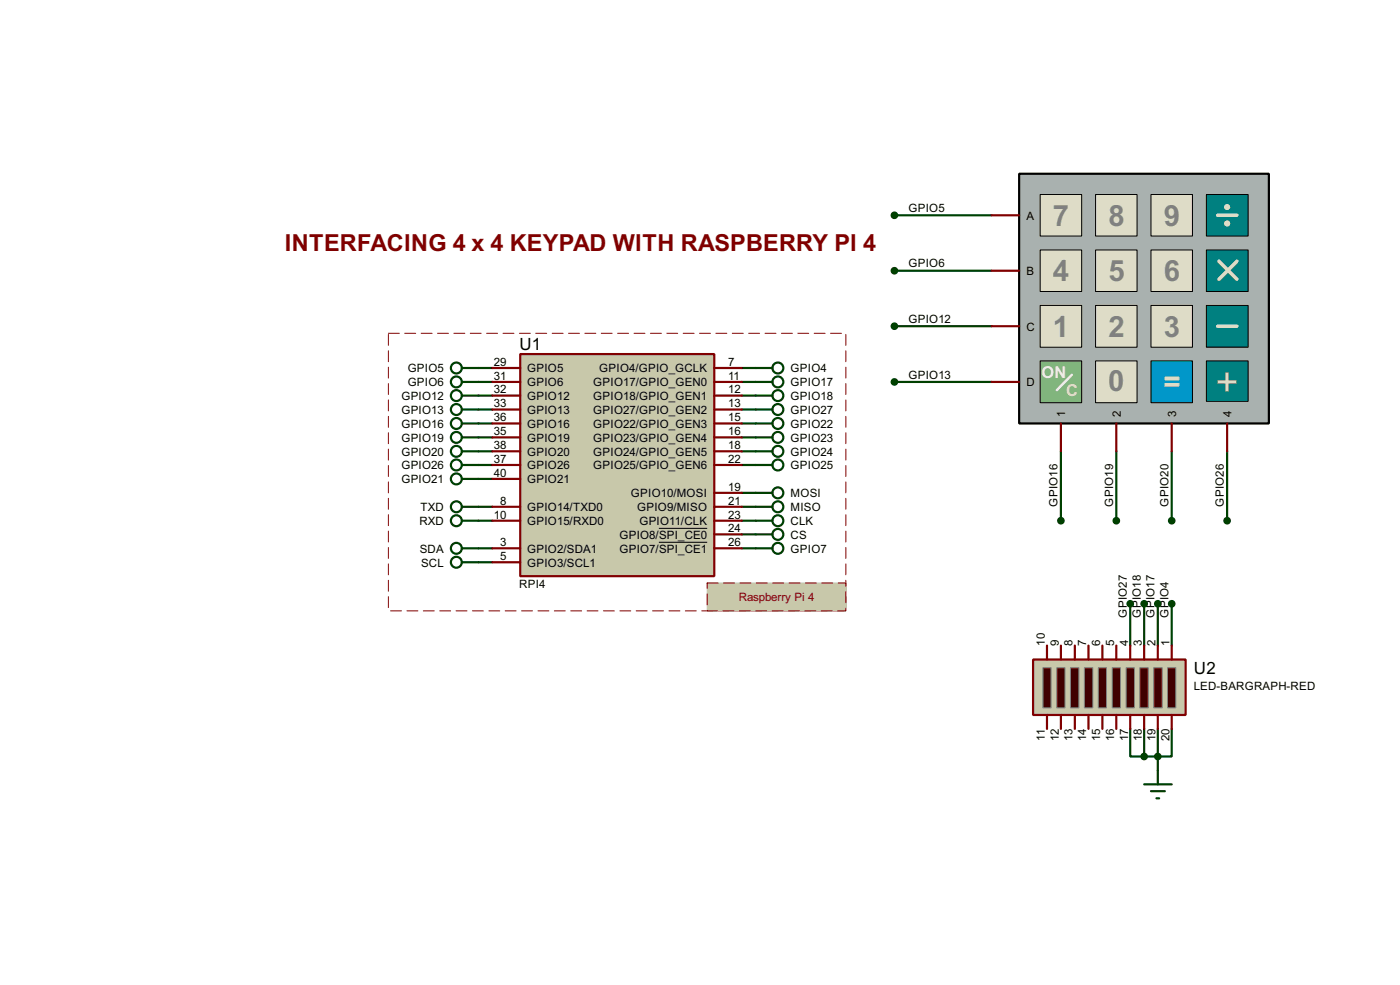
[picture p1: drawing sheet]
<svg xmlns="http://www.w3.org/2000/svg" width="256mm" height="180mm" viewBox="0 0 256 180" stroke-linecap="round" stroke-linejoin="round" font-family="sans-serif">
<g fill="none" stroke="#004000" stroke-width=".4">
<path d="M163.9 39.4h17.8M163.9 49.6h17.8M163.9 59.7h17.8M87.7 67.4h2.5M87.7 69.9h2.5M87.7 75h2.5M87.7 72.4h2.5M87.7 77.5h2.5M135.9 67.4h2.6M135.9 69.9h2.6M135.9 75h2.6M135.9 72.4h2.6"/>
<path d="M135.9 77.5h2.6M163.9 69.9h17.8M87.7 80.1h2.5M87.7 85.1h2.5M87.7 95.3h2.5M87.7 82.6h2.5M87.7 87.7h2.5M87.7 92.8h2.5M135.9 80.1h2.6M135.9 85.1h2.6M135.9 95.3h2.6M135.9 82.6h2.6"/>
<path d="M135.9 92.8h2.6M135.9 90.2h2.6M135.9 97.8h2.6M194.4 82.6v12.7M204.5 82.6v12.7M214.7 82.6v12.7M224.8 82.6v12.7M87.7 100.4h2.5M87.7 102.9h2.5M135.9 100.4h2.6M207.1 110.5v7.7M209.6 110.5v7.7"/>
<path d="M212.1 110.5v7.7M214.7 110.5v7.7M207.1 133.4v5.1h2.5M209.6 133.4v5.1M212.1 133.4v7.6M214.7 133.4v5.1h-5.1"/>
</g>
<path d="M71.2 61h83.8v50.8h-83.8z" fill="none" stroke="#fff" stroke-width=".18"/>
<path d="M71.2 61h83.8v50.8h-83.8z" fill="none" stroke="#800000" stroke-width=".18" stroke-dasharray="2 1"/>
<g fill="#c8c8aa">
<path d="M129.6 106.7h25.4v5.1h-25.4z" fill-rule="evenodd"/>
<path d="M129.6 106.7h25.4v5.1h-25.4z" fill-rule="evenodd"/>
</g>
<path d="M129.6 106.7h25.4v5.1h-25.4z" fill="none" stroke="#c8c8aa" stroke-width=".18"/>
<path d="M129.6 106.7h25.4v5.1h-25.4z" fill="none" stroke="#800000" stroke-width=".18" stroke-dasharray="2 1"/>
<path d="M95.3 64.8h35.6v40.7h-35.6z" fill="#c8c8aa" stroke="#800000" stroke-width=".4"/>
<g fill="none" stroke="#800000" stroke-width=".4">
<path d="M90.2 67.4h5.1M90.2 69.9h5.1M90.2 75h5.1M90.2 77.5h5.1M90.2 72.4h5.1M130.9 67.4h5M130.9 69.9h5M130.9 75h5M130.9 77.5h5M130.9 72.4h5M90.2 92.8h5.1M90.2 95.3h5.1"/>
<path d="M90.2 80.1h5.1M90.2 85.1h5.1M90.2 82.6h5.1M90.2 87.7h5.1M130.9 90.2h5M130.9 92.8h5M130.9 95.3h5M130.9 80.1h5M130.9 85.1h5M130.9 82.6h5M130.9 97.8h5M90.2 100.4h5.1"/>
<path d="M90.2 102.9h5.1M130.9 100.4h5"/>
</g>
<path d="M120.7 96.7h8.9M120.7 99.3h8.9" fill="none" stroke="#000" stroke-width=".18"/>
<g fill="none" stroke="#004000" stroke-width=".4">
<path d="M84.6 67.4h3.1M84.6 69.9h3.1M84.6 75h3.1M84.6 72.4h3.1M84.6 77.5h3.1M138.5 67.4h3M138.5 69.9h3M138.5 75h3M138.5 72.4h3M138.5 77.5h3M84.6 80.1h3.1M84.6 85.1h3.1"/>
<path d="M84.6 95.3h3.1M84.6 82.6h3.1M84.6 87.7h3.1M84.6 92.8h3.1M138.5 80.1h3M138.5 85.1h3M138.5 95.3h3M138.5 82.6h3M138.5 92.8h3M138.5 90.2h3M138.5 97.8h3M84.6 100.4h3.1"/>
<path d="M84.6 102.9h3.1M138.5 100.4h3"/>
<circle cx="83.6" cy="69.9" r="1"/>
<circle cx="83.6" cy="67.4" r="1"/>
<circle cx="83.6" cy="77.5" r="1"/>
<circle cx="83.6" cy="75" r="1"/>
<circle cx="83.6" cy="72.4" r="1"/>
<circle cx="142.5" cy="72.4" r="1"/>
<circle cx="142.5" cy="69.9" r="1"/>
<circle cx="142.5" cy="77.5" r="1"/>
<circle cx="142.5" cy="75" r="1"/>
<circle cx="142.5" cy="67.4" r="1"/>
<circle cx="83.6" cy="87.7" r="1"/>
<circle cx="83.6" cy="95.3" r="1"/>
<circle cx="83.6" cy="82.6" r="1"/>
<circle cx="83.6" cy="85.1" r="1"/>
<circle cx="83.6" cy="80.1" r="1"/>
<circle cx="83.6" cy="92.8" r="1"/>
<circle cx="142.5" cy="90.2" r="1"/>
<circle cx="142.5" cy="95.3" r="1"/>
<circle cx="142.5" cy="92.8" r="1"/>
<circle cx="142.5" cy="80.1" r="1"/>
<circle cx="142.5" cy="97.8" r="1"/>
<circle cx="142.5" cy="82.6" r="1"/>
<circle cx="142.5" cy="85.1" r="1"/>
<circle cx="83.6" cy="100.4" r="1"/>
<circle cx="83.6" cy="102.9" r="1"/>
<circle cx="142.5" cy="100.4" r="1"/>
</g>
<path d="M186.7 31.8h45.8v45.7h-45.8z" fill="#a9b1af" stroke="#000" stroke-width=".4"/>
<g fill="#dedcc7" stroke="#000" stroke-width=".18">
<path d="M190.6 35.6h7.6v7.6h-7.6z"/>
<path d="M200.7 35.6h7.6v7.6h-7.6z"/>
<path d="M210.9 35.6h7.6v7.6h-7.6z"/>
</g>
<path d="M221 35.6h7.7v7.6h-7.7z" fill="#008080" stroke="#000" stroke-width=".18"/>
<g fill="#dedcc7" stroke="#000" stroke-width=".18">
<path d="M190.6 45.8h7.6v7.6h-7.6z"/>
<path d="M200.7 45.8h7.6v7.6h-7.6z"/>
<path d="M210.9 45.8h7.6v7.6h-7.6z"/>
</g>
<path d="M221 45.8h7.7v7.6h-7.7z" fill="#008080" stroke="#000" stroke-width=".18"/>
<g fill="#dedcc7" stroke="#000" stroke-width=".18">
<path d="M190.6 55.9h7.6v7.7h-7.6z"/>
<path d="M200.7 55.9h7.6v7.7h-7.6z"/>
<path d="M210.9 55.9h7.6v7.7h-7.6z"/>
</g>
<path d="M210.9 66.1h7.6v7.6h-7.6z" fill="#0197c9" stroke="#000" stroke-width=".18"/>
<path d="M221 55.9h7.7v7.7h-7.7z" fill="#008080" stroke="#000" stroke-width=".18"/>
<path d="M223.1 39.4h3.5M223.1 59.7h3.5M226.6 47.8l-3.3 3.3" fill="none" stroke="#dedcc7" stroke-width=".65"/>
<g fill="#c8c8aa" stroke="#dedcc7" stroke-width=".65">
<circle cx="224.8" cy="37.9" r=".25"/>
<circle cx="224.8" cy="40.9" r=".25"/>
</g>
<path d="M221 66.1h7.7v7.4h-7.7z" fill="#008080" stroke="#000" stroke-width=".18"/>
<path d="M223.3 47.8l3.3 3.3" fill="none" stroke="#dedcc7" stroke-width=".65"/>
<path d="M190.6 66.1h7.6v7.6h-7.6z" fill="#81b57d" stroke="#000" stroke-width=".18"/>
<path d="M196.4 68.6l-2.8 2.8" fill="none" stroke="#fafbdb" stroke-width=".45"/>
<path d="M200.7 66.1h7.6v7.6h-7.6z" fill="#dedcc7" stroke="#000" stroke-width=".18"/>
<path d="M181.7 39.4h5M181.7 49.6h5M181.7 59.7h5M181.7 69.9h5M194.4 77.5v5.1M204.5 77.5v5.1M214.7 77.5v5.1M224.8 77.5v5.1" fill="none" stroke="#800000" stroke-width=".4"/>
<g fill="#004000" stroke="#004000" stroke-width=".4">
<circle cx="163.8" cy="49.6" r=".5"/>
<circle cx="163.8" cy="59.7" r=".5"/>
<circle cx="163.8" cy="69.9" r=".5"/>
<circle cx="194.3" cy="95.3" r=".5"/>
<circle cx="204.5" cy="95.3" r=".5"/>
<circle cx="214.6" cy="95.3" r=".5"/>
<circle cx="224.8" cy="95.3" r=".5"/>
<circle cx="163.8" cy="39.4" r=".5"/>
</g>
<path d="M189.3 120.7h27.9v10.2h-27.9z" fill="#c8c8aa" stroke="#800000" stroke-width=".4"/>
<g fill="#400000" stroke="#808080" stroke-width=".18">
<path d="M213.9 122.2h1.5v7.4h-1.5z"/>
<path d="M211.4 122.2h1.5v7.4h-1.5z"/>
<path d="M208.8 122.2h1.6v7.4h-1.6z"/>
<path d="M206.3 122.2h1.5v7.4h-1.5z"/>
<path d="M203.8 122.2h1.5v7.4h-1.5z"/>
<path d="M201.2 122.2h1.5v7.4h-1.5z"/>
<path d="M198.7 122.2h1.5v7.4h-1.5z"/>
<path d="M196.1 122.2h1.6v7.4h-1.6z"/>
<path d="M193.6 122.2h1.5v7.4h-1.5z"/>
<path d="M191.1 122.2h1.5v7.4h-1.5z"/>
</g>
<g fill="none" stroke="#800000" stroke-width=".4">
<path d="M191.8 118.2v2.5M194.4 118.2v2.5M196.9 118.2v2.5M199.4 118.2v2.5M202 118.2v2.5M204.5 118.2v2.5M207.1 118.2v2.5M209.6 118.2v2.5M212.1 118.2v2.5M214.7 118.2v2.5M191.8 130.9v2.5M194.4 130.9v2.5"/>
<path d="M196.9 130.9v2.5M199.4 130.9v2.5M202 130.9v2.5M204.5 130.9v2.5M207.1 130.9v2.5M209.6 130.9v2.5M212.1 130.9v2.5M214.7 130.9v2.5"/>
</g>
<g fill="#004000" stroke="#004000" stroke-width=".4">
<circle cx="214.6" cy="110.5" r=".5"/>
<circle cx="212.1" cy="110.5" r=".5"/>
<circle cx="209.6" cy="110.5" r=".5"/>
<circle cx="207" cy="110.5" r=".5"/>
<circle cx="209.6" cy="138.5" r=".5"/>
<circle cx="212.1" cy="138.5" r=".5"/>
</g>
<path d="M209.6 143.6h5.1M210.9 144.8h2.5M211.9 146.1h.5M212.1 141v2.6" fill="none" stroke="#004000" stroke-width=".4"/>
<text font-size="8.2" x="222.7" y="72.5">+</text>
<g font-size="6" fill="#808080">
<text x="192.9" y="41.3">7</text>
<text x="203.1" y="41.3">8</text>
<text x="213.2" y="41.3">9</text>
<text x="192.9" y="51.5">4</text>
<text x="203.1" y="51.5">5</text>
<text x="213.2" y="51.5">6</text>
<text x="192.9" y="61.6">1</text>
<text x="203.1" y="61.6">2</text>
<text x="213.2" y="61.6">3</text>
<text x="203" y="71.5">0</text>
</g>
<text font-size="6" fill="#dedcc7" x="213.2" y="71.8">=</text>
<text font-size="4.8" fill="#800000" x="52.2" y="45.9">INTERFACING 4 x 4 KEYPAD WITH RASPBERRY PI 4</text>
<g font-size="3.5">
<text x="95.2" y="64">U1</text>
<text x="218.7" y="123.4">U2</text>
</g>
<text font-size="3.4" fill="#fafbdb" x="190.8" y="69.2">ON</text>
<text font-size="3.4" fill="#eff2c4" x="195.3" y="72.5">C</text>
<g font-size="2.4">
<text x="166.4" y="38.8">GPIO5</text>
<text x="188" y="40.2">A</text>
<text x="166.4" y="49">GPIO6</text>
<text x="188" y="50.4">B</text>
<text x="166.4" y="59.1">GPIO12</text>
<text x="188" y="60.5">C</text>
<text x="74.7" y="68.1">GPIO5</text>
<text x="74.7" y="70.7">GPIO6</text>
<text x="90.5" y="67">29</text>
<text x="90.5" y="69.5">31</text>
<text x="90.5" y="72">32</text>
<text x="96.6" y="68.1">GPIO5</text>
<text x="96.6" y="70.7">GPIO6</text>
<text x="108.7" y="70.7">GPIO17/GPIO_GEN0</text>
<text x="109.8" y="68.1">GPIO4/GPIO_GCLK</text>
<text x="133.4" y="67">7</text>
<text x="133.4" y="69.5">11</text>
<text x="133.4" y="72">12</text>
<text x="144.8" y="68.1">GPIO4</text>
<text x="144.8" y="70.7">GPIO17</text>
<text x="166.4" y="69.3">GPIO13</text>
<text x="188" y="70.7">D</text>
<text x="73.5" y="75.8">GPIO13</text>
<text x="73.5" y="73.2">GPIO12</text>
<text x="90.5" y="74.6">33</text>
<text x="90.5" y="77.1">36</text>
<text x="96.6" y="75.8">GPIO13</text>
<text x="96.6" y="73.2">GPIO12</text>
<text x="108.7" y="75.8">GPIO27/GPIO_GEN2</text>
<text x="108.7" y="73.2">GPIO18/GPIO_GEN1</text>
<text x="133.4" y="74.6">13</text>
<text x="133.4" y="77.1">15</text>
<text x="144.8" y="75.8">GPIO27</text>
<text x="144.8" y="73.2">GPIO18</text>
<text x="195.2" y="76.2" transform="rotate(-90 195.2 76.2)">1</text>
<text x="205.3" y="76.3" transform="rotate(-90 205.3 76.3)">2</text>
<text x="215.5" y="76.3" transform="rotate(-90 215.5 76.3)">3</text>
<text x="225.6" y="76.2" transform="rotate(-90 225.6 76.2)">4</text>
<text x="73.5" y="80.8">GPIO19</text>
<text x="73.5" y="78.3">GPIO16</text>
<text x="73.5" y="83.4">GPIO20</text>
<text x="90.5" y="79.7">35</text>
<text x="90.5" y="82.2">38</text>
<text x="96.6" y="80.8">GPIO19</text>
<text x="96.6" y="78.3">GPIO16</text>
<text x="96.6" y="83.4">GPIO20</text>
<text x="108.7" y="78.3">GPIO22/GPIO_GEN3</text>
<text x="108.7" y="80.8">GPIO23/GPIO_GEN4</text>
<text x="108.7" y="83.4">GPIO24/GPIO_GEN5</text>
<text x="133.4" y="79.7">16</text>
<text x="133.4" y="82.2">18</text>
<text x="144.8" y="78.3">GPIO22</text>
<text x="144.8" y="80.8">GPIO23</text>
<text x="144.8" y="83.4">GPIO24</text>
<text x="73.5" y="85.9">GPIO26</text>
<text x="73.5" y="88.5">GPIO21</text>
<text x="90.5" y="84.7">37</text>
<text x="90.5" y="87.3">40</text>
<text x="96.6" y="85.9">GPIO26</text>
<text x="96.6" y="88.5">GPIO21</text>
<text x="108.7" y="85.9">GPIO25/GPIO_GEN6</text>
<text x="133.4" y="89.8">19</text>
<text x="133.4" y="84.7">22</text>
<text x="144.8" y="85.9">GPIO25</text>
<text x="77" y="93.6">TXD</text>
<text x="90.5" y="94.9">10</text>
<text x="91.6" y="92.4">8</text>
<text x="96.6" y="93.6">GPIO14/TXD0</text>
<text x="115.6" y="91">GPIO10/MOSI</text>
<text x="116.7" y="93.6">GPIO9/MISO</text>
<text x="133.4" y="92.4">21</text>
<text x="133.4" y="94.9">23</text>
<text x="144.8" y="91">MOSI</text>
<text x="144.8" y="93.6">MISO</text>
<text x="193.8" y="92.7" transform="rotate(-90 193.8 92.7)">GPIO16</text>
<text x="203.9" y="92.7" transform="rotate(-90 203.9 92.7)">GPIO19</text>
<text x="214.1" y="92.7" transform="rotate(-90 214.1 92.7)">GPIO20</text>
<text x="224.2" y="92.7" transform="rotate(-90 224.2 92.7)">GPIO26</text>
<text x="76.8" y="96.1">RXD</text>
<text x="76.9" y="101.2">SDA</text>
<text x="91.6" y="100">3</text>
<text x="96.6" y="101.2">GPIO2/SDA1</text>
<text x="96.6" y="96.1">GPIO15/RXD0</text>
<text x="113.5" y="98.6">GPIO8/SPI_CE0</text>
<text x="113.5" y="101.2">GPIO7/SPI_CE1</text>
<text x="117.1" y="96.1">GPIO11/CLK</text>
<text x="133.4" y="97.4">24</text>
<text x="133.4" y="100">26</text>
<text x="144.8" y="96.1">CLK</text>
<text x="144.8" y="98.6">CS</text>
<text x="144.8" y="101.2">GPIO7</text>
<text x="77.1" y="103.7">SCL</text>
<text x="91.6" y="102.5">5</text>
<text x="95.1" y="107.7">RPI4</text>
<text x="96.6" y="103.7">GPIO3/SCL1</text>
<text x="206.5" y="113" transform="rotate(-90 206.5 113)">GPIO27</text>
<text x="209" y="113" transform="rotate(-90 209 113)">GPIO18</text>
<text x="211.5" y="113" transform="rotate(-90 211.5 113)">GPIO17</text>
<text x="214.1" y="113" transform="rotate(-90 214.1 113)">GPIO4</text>
<text x="191.4" y="118.2" transform="rotate(-90 191.4 118.2)">10</text>
<text x="194" y="118.2" transform="rotate(-90 194 118.2)">9</text>
<text x="196.5" y="118.2" transform="rotate(-90 196.5 118.2)">8</text>
<text x="199" y="118.2" transform="rotate(-90 199 118.2)">7</text>
<text x="201.6" y="118.2" transform="rotate(-90 201.6 118.2)">6</text>
<text x="204.1" y="118.2" transform="rotate(-90 204.1 118.2)">5</text>
<text x="206.7" y="118.2" transform="rotate(-90 206.7 118.2)">4</text>
<text x="209.2" y="118.2" transform="rotate(-90 209.2 118.2)">3</text>
<text x="211.7" y="118.2" transform="rotate(-90 211.7 118.2)">2</text>
<text x="214.3" y="118.2" transform="rotate(-90 214.3 118.2)">1</text>
<text x="218.7" y="126.3">LED-BARGRAPH-RED</text>
<text x="191.4" y="135.6" transform="rotate(-90 191.4 135.6)">11</text>
<text x="194" y="135.7" transform="rotate(-90 194 135.7)">12</text>
<text x="196.5" y="135.7" transform="rotate(-90 196.5 135.7)">13</text>
<text x="199" y="135.7" transform="rotate(-90 199 135.7)">14</text>
<text x="201.6" y="135.7" transform="rotate(-90 201.6 135.7)">15</text>
<text x="204.1" y="135.7" transform="rotate(-90 204.1 135.7)">16</text>
<text x="206.7" y="135.7" transform="rotate(-90 206.7 135.7)">17</text>
<text x="209.2" y="135.7" transform="rotate(-90 209.2 135.7)">18</text>
<text x="211.7" y="135.7" transform="rotate(-90 211.7 135.7)">19</text>
<text x="214.3" y="135.7" transform="rotate(-90 214.3 135.7)">20</text>
</g>
<text font-size="2.4" fill="#800000" x="135.3" y="110">Raspberry Pi 4</text>
</svg>
